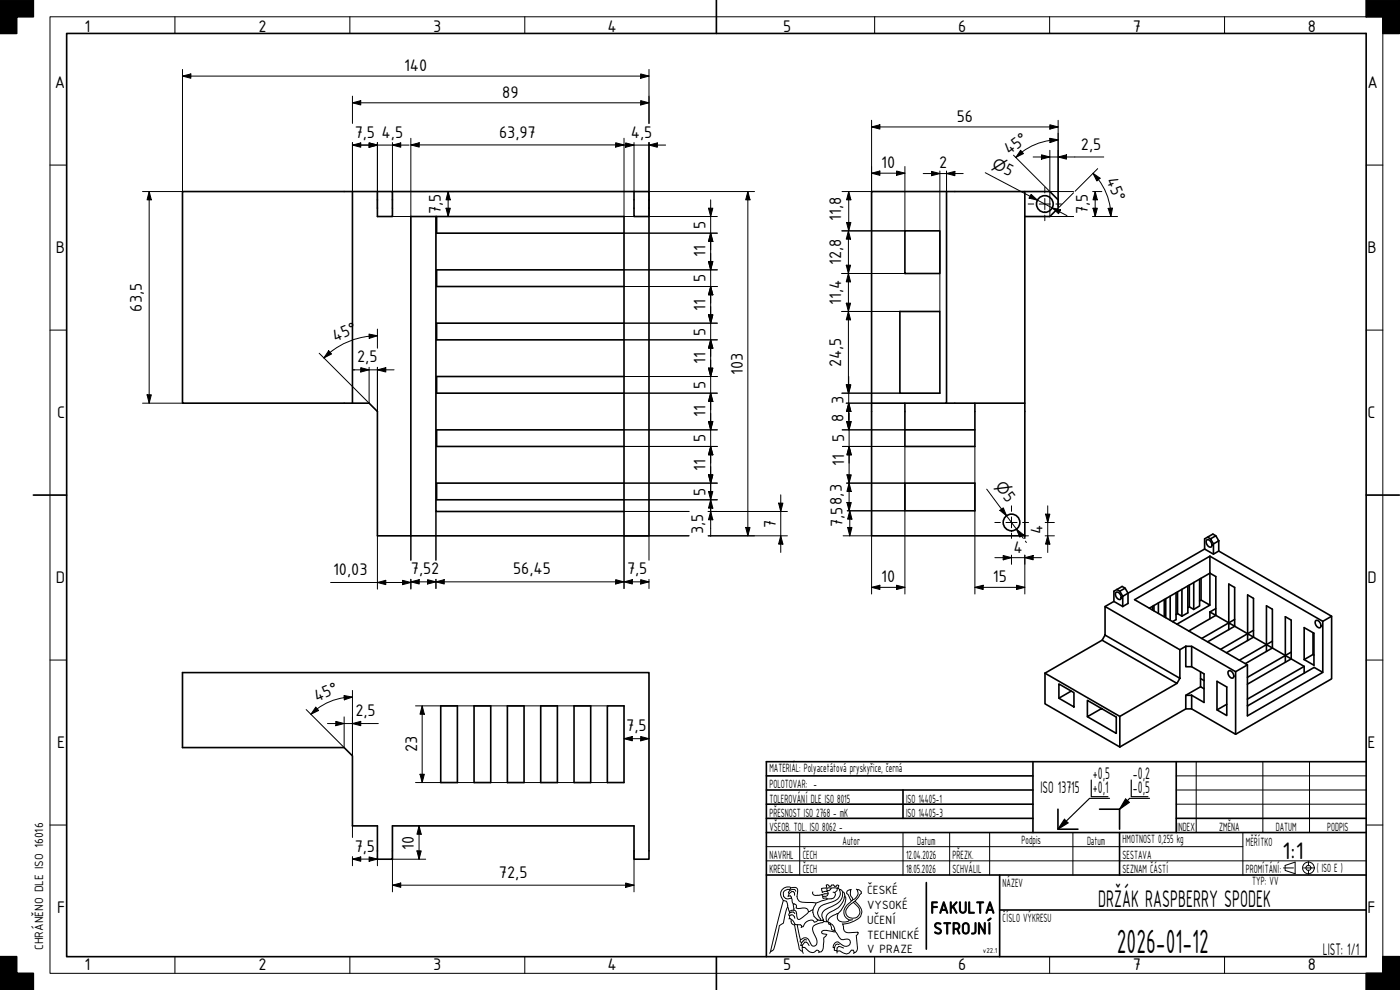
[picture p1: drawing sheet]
<svg xmlns="http://www.w3.org/2000/svg" width="420mm" height="297mm" viewBox="0 0 420 297" stroke-linecap="round" stroke-linejoin="round" font-family="sans-serif">
<!-- layer: Viditelna silna -->
<g fill="none" stroke="#000" stroke-width=".49">
<path d="M0 0h10v5h-5v5h-5M410 0h10v10h-5v-5h-5zM105.8 57.5v63.5M113.3 57.5h-58.5v63.5h56l2.5 2.5v37.3h74M113.3 57.5h4.5v7.5h-4.5zM117.8 57.5h72.5M190.3 57.5v7.5h4.5M190.3 57.5h4.5v7.5M284.1 57.5v63.5h-22.5M284.1 57.5h-22.5v63.5M284.1 57.5h23.5v63.5M307.6 57.5h7.5l2.5 2.5v2.5l-2.5 2.5h-7.5"/>
<path d="M130.8 65v88.5h56.5M131 65v5h56.3M194.8 65v95.8h-7.5M271.6 69.3h10.5v12.8h-10.5zM187.3 81h-56.3v5h56.3M187.3 97h-56.3v5h56.3M270.1 93.5h12v24.5h-12zM187.3 113h-56.3v5h56.3M187.3 129h-56.3v5h56.3M261.6 121v39.8h46v-39.8h-23.5M271.6 129h21M271.6 121v13h21v-13"/>
<path d="M187.3 145h-56.3v5h56.3M271.6 145h21v8.3h-21zM123.3 160.8v-95.8h64v95.8M335 177.7a1.45 1.45 0 0 1 1.2 2.1 1.45 1.45 0 0 1-1.2-2.1zM335.2 176.9l-.9 .5v3.1M335.2 176.9l.9 .5M336.1 177.4l1.6-.9 .8 1.5-1.6 .9M336.1 177.4l.8 1.5M336.9 178.9v3.1M337.7 176.5l-.9-.5-1.6 .9M349.4 179.9v5.2M349.9 179.6v5.7"/>
<path d="M351.2 178.9v7.2M352.9 177.8v8.1l-1 .6M353.4 177.6v6.5l1.3 .8M354.7 176.8v8.1M356.5 175.8v8.1l-1.8 1M356.9 175.5v6.6l1.4 .8M358.3 174.8v8.1M360 173.8v8l-1.7 1.1M360.5 173.5v6.5M361.5 164.7l2.7 1.6 1.6-1M361.5 164.7l-23 13.3v3.1l-1.6 .9M362.2 162a1.45 1.45 0 0 1 1.3 2.1 1.45 1.45 0 0 1-1.3-2.1z"/>
<path d="M362.4 161.2l.9 .5M363.1 166.9l-22.6 13 33.9 19.6v15.3l22.6-13.1-2.6-1.5-20 11.5M363.1 166.9v14.7M363.1 166.9l33.9 19.5M363.3 161.7l1.6-.9 .9 1.5-1.6 .9zM364.2 163.2v3.1M364.9 160.8l-.9-.6-2.5 1.5v3M365.8 165.3l33.8 19.6-2.6 1.5M365.8 162.3v3M330.8 192.1l-17.2 9.9M331.6 182l2.7-1.5 2.6 1.5M331.6 190.5l-.8 1.6 22.4 12.9 .9-1.5v-8.6l-22.5-12.9v8.5l22.5 13"/>
<path d="M344.9 182.5l18.2-10.5 1.8 1v11.6M345.9 181.9v1.1M346.3 181.7v1.6M347.6 180.9v3.2M353.4 184.1l-.5 .3M355.9 193.9h1.7v6.1h-1.7zM355.9 193.9l-1.8 1M356.9 182.1l-.4 .2M357.6 193.9l13.2 7.6M360 180.3l.5-.3 2.6 1.6-9.9 5.7M363.1 183.6v2M363.1 183.6l1.8 1"/>
<path d="M364.9 184.6l3.9 2.3M364.9 182.6l-1.8 1M364.9 184.6l-8.1 4.7M368.8 186.9v-11.7l1.7 1.1v11.6M368.8 186.9l-8.2 4.7M370.5 187.9l-1.7-1v2M370.5 187.9l3.9 2.2M370.5 185.9l-1.7 1M370.5 187.9l-8.1 4.7M374.4 199.5l-3.6 2M374.4 190.1v-11.6l1.8 1v11.7M374.4 190.1l-8.1 4.7"/>
<path d="M376.2 191.2l-1.8-1.1v2.1M376.2 191.2l3.9 2.2M376.2 189.1l-1.8 1M376.2 191.2l-8.1 4.7M380.1 195.5v-2.1l-8.1 4.7M380.1 193.4v-11.6l1.8 1v11.6M380.1 193.4l1.8 1M381.9 194.4l9.5 5.5M381.9 192.4l-1.8 1M381.9 194.4l-8.2 4.7M385.7 198.7v-2l-11.3 6.5M387.5 195.7l-1.8 1v-11.7l1.8 1.1v11.6l-13.1 7.6"/>
<path d="M391.4 188.3l2.9 1.7v9.6l-2.9-1.7zM391.4 199.9v2.1M391.4 199.9l-17 9.9M394 189.8v6.6l-2.6 1.5M394 196.4l.3 .1M394.9 186.2a1.44 1.44 0 0 1 1.3 2.1 1.44 1.44 0 0 1-1.3-2.1zM397 186.4v15.3M399.6 184.9v18.8l-28.8 16.6M54.8 201.8h140v56h-4.5v-10h-72.5v10h-4.5v-10h-7.5v-21l-2.5-2.5h-48.5zM132.3 211.8h5v23h-5zM142.3 211.8h5v23h-5zM152.3 211.8h5v23h-5z"/>
<path d="M162.3 211.8h5v23h-5zM172.3 211.8h5v23h-5zM182.3 211.8h5v23h-5zM313.6 202l22.5 12.9v9.2M313.6 202v9.2l22.5 12.9M317.8 205.2l4.5 2.6v4.3l-4.5-2.6zM321.5 207.3l-3.7 2.2M330.6 212.6l-4.3 2.4v-4.9l8.7 5.1v4.8l-8.7-5M353.2 205l-17.1 9.9M355.9 208.6h1.7v4.1h-1.7zM355.9 212.7l-19.8 11.4M357.6 200l3.7 2.2v8.6l-3.7-2.2"/>
<path d="M360.3 201.6v4.5l1 .6M360.3 203.6l1 .6M360.3 206.1l-4.4 2.5M365.2 204.4l3 1.7v8.6l-3-1.7zM368.2 211.3l-3 1.7M368.8 201.3a1.44 1.44 0 0 1 1.2 2.1 1.44 1.44 0 0 1-1.2-2.1zM370.8 201.5v18.8l-13.2-7.6M230 237h80M230 232.8h80M271 237v8.5M310 228.5v21.3M230 245.5h80"/>
<path d="M230 241.3h80M317.5 242.8v6h6M330 242.8h6v6M353 245.5h57M0 287h5v5h5v5h-10M410 292h5v-5h5v10h-10z"/>
<circle cx="313.6" cy="61.2" r="2.5"/>
<circle cx="303.6" cy="156.8" r="2.5"/>
</g>
<g fill="#000">
<path d="M0 0h10v5h-5v5h-5z" fill-rule="evenodd"/>
<path d="M410 0h10v10h-5v-5h-5z" fill-rule="evenodd"/>
<path d="M0 287h5v5h5v5h-10z" fill-rule="evenodd"/>
<path d="M410 292h5v-5h5v10h-10z" fill-rule="evenodd"/>
</g>
<!-- layer: Viditelna tenka -->
<path d="M319.5 245.8l1 1.1-3 1.9zM337.8 239.7l1.1 1-2.9 2.1z" fill="#000"/>
<g fill="none" stroke="#000" stroke-width=".3">
<path d="M15 5h400v287h-400zM52.5 5v5M105 5v5M157.5 5v5M262.5 5v5M315 5v5M367.5 5v5M15 49.5h5M410 49.5h5M15 99h5M410 99h5M15 198h5"/>
<path d="M410 198h5M337.8 239.7l1.1 1M359 228.5v21.3M379 228.5v21.3M393 228.5v21.3M15 247.5h5M230 254h143M297 249.8v12.7M319.5 245.8l1 1.1M410 247.5h5M52.5 287v5M105 287v5"/>
<path d="M157.5 287v5M262.5 287v5M315 287v5M367.5 287v5"/>
</g>
<!-- layer: Ramecek -->
<path d="M20 10h390v277h-390zM215 0v10M10 148.5h10M410 148.5h10M215 287v10" fill="none" stroke="#000" stroke-width=".49"/>
<!-- layer: LEV CVUT -->
<g fill="none" stroke="#000" stroke-width=".3">
<path d="M235.1 270.2l-3.8 15.3a1.34 1.34 0 0 0 1.1-1.3l1.5-6.4 1.2-.8 .2-1.1a8.5 8.5 0 0 1 1.1-3.7M236.4 272.2l.5 1.3M236.6 268.8l-.1 .2M236.9 268.1l.7-.6h.5l.4 .5v.6M237 273.7l.1 .1M237 273.8l-.3 .7 .1 .2a1.1 1.1 0 0 1 1.7 .8M237 274.8v.8l-.2 .1M237 275.6l.9 .5 .7 1.3 .7 .1M237.1 267.1l1.4-.2 .3 .5M237.1 267.1v-.2a1.5 1.5 0 0 0-2 1.6 1.5 1.5 0 0 0 2.4 1l-.3-.7h-.6M237.1 267.1l-.5 .7 .3 .3-.3 .7M237.1 273.8l1-.1 .4 .4"/>
<path d="M237.3 266.4l-.2 .5M237.4 275.9a1.21 1.21 0 0 0 1.1 1.7l.1-.2M237.5 269.5l.6 1.7M238.1 271.2l.8 .3v.9l1.3 .2a1.72 1.72 0 0 1 2.4 1l1.4-.6M238.1 271.2l.2 1.9h-.7l-.7 .4 .1 .2M238.3 273.1l.6 .4 .4 2.1a.52 .52 0 0 0 .9 .1l2.1-1.6 .3-.5M238.5 277.6l1.2 6a1.5 1.5 0 0 0 1.1 1.8l.3 .6M239.3 277.5h.9l.4 .3v.3M240.6 278.1l-.2 .2M244 273a2.72 2.72 0 0 0 1.3 2.9l.1 .2M244 267.6v.7a1.72 1.72 0 0 0 1.8 .3l1.8-.4h.9M244.9 271l-.9 2"/>
<path d="M245.4 276.1l-1 .6-.3-.5a2.42 2.42 0 0 0-3 1.8l-.5 .1M246.4 276.2h.5M246.6 268.4l.3 .5M246.8 267.7l.9-.3 .5 .1 .3 .7M246.8 267.7l-.1 .1M246.9 276.2h.3v.2l.8 .1M247.1 276v.1M247.2 276.4l-.3 .4-.7 .1a3 3 0 0 0-2.3 1.4 8.6 8.6 0 0 0 1.3 3.8 1.09 1.09 0 0 1-.2 1.5 1.09 1.09 0 0 1-1.5-.1 3.4 3.4 0 0 0-1.6-2.1h-.6l-1.1 .5-.9-4.4M248 276.5h.4M248.2 267.2l-.1-.7h3.2l-.1 .7-.6 .6M248.2 269.7a9.7 9.7 0 0 1-6 1.1 2.4 2.4 0 0 1-2.9-1.1v-3.1a1.65 1.65 0 0 0-2-.2l-.1-.1a2.2 2.2 0 0 0-2.8 1.1 2.2 2.2 0 0 0 1 2.8l.4 .2a1.79 1.79 0 0 1 .6 1.8M248.2 267.2v.3"/>
<path d="M248.4 276.5l.3 .3M248.5 268.2l-.2 .5-.4 .2h-1l.1 .7 1-.2 .2 .3M248.7 276.8a2.95 2.95 0 0 1 1.9 2.3h-.5a1.11 1.11 0 0 1-.7-1.3l-.2-.4-.5-.2zM249.3 277.1l-.1 .3M249.4 266.5l-.6 .7h-.6M250 267.7l.6 .1a1.3 1.3 0 0 1-1 1.9h-1.4M250.6 279.1l1.7 2.6 .8 .2 1.1-.1a.93 .93 0 0 1 1 1 1.62 1.62 0 0 1-1.3 1.2 1.62 1.62 0 0 1-1.6-.8l-.8-.6a1.57 1.57 0 0 0-1.5 1.7l.5 .1 .3-1 .5-.2 .6 .2M250.7 279.5l-.5 .1a4.9 4.9 0 0 0-3.5-.2l-.1 .6 1.5 .4-.9 1-.1 2.2a2.38 2.38 0 0 1-.6 2l-.7 .1-.2-.5-.5-.1a1.66 1.66 0 0 1-2.8-.1 1.2 1.2 0 0 0-1.5-.7v-.7h-.6M251.3 266.5h.2M251.5 274.1a6.2 6.2 0 0 0-2.9 1.8l-.2 .6M251.5 266.5l.3-.8-.3-.1-.3-.1-.3 .4h-.4l-.3-.4h-.6l-.3 .4h-.4l-.4-.4h-.3h-.2v1l-1.4 .1 .2 1.1M251.5 274.1a1.74 1.74 0 0 0 .1 2.1 1.74 1.74 0 0 0 2 .4l.9-.1 .3-.4"/>
<path d="M251.5 266.5l.5 .4M252 267a2.49 2.49 0 0 1-2.1 3.6 6.6 6.6 0 0 0-4.1 1.8 2.45 2.45 0 0 0 .4 3.3l.2 .5-1-.1M252.1 266.9l-.1 .1M252.1 266.9l1.2 .9 .2 1.2M252.8 277.2l.2 .1M252.9 267.6a4 4 0 0 1-3.1 4.3 4.3 4.3 0 0 0-3.1 2.1 2.11 2.11 0 0 0 .4 2l-.2 .2M253 277.3l.2 .7a1.43 1.43 0 0 0 1.5 1.9l2.6-.2 .2 .2-.2-.2M253.5 269l.3 .4a6 6 0 0 1-2.3 4.7M253.5 269a6.4 6.4 0 0 1-4.4 4.7 2.17 2.17 0 0 0-1.1 2.8M254.2 267.4l.9-.5 .3 2.1a.9 .9 0 0 1 .4 1.1l-.3 .2-.9-1.9-.5-.3zM255.3 266.9v.1M255.5 266.9h-.4"/>
<path d="M255.5 270.3l-.3 .4a3.4 3.4 0 0 0-1.6 4.2l1.2 1.2M255.9 276l-1.1 .1M256.6 270.4a5.2 5.2 0 0 1 2.1 3.3 3.1 3.1 0 0 1-2.3 2.7l-1.8 .6-1.6 .3M257 266.8l.3 .1M257.3 266.9a.89 .89 0 0 1 1.1 .5 .89 .89 0 0 1-.5 1.2l-.3 .7-1.5 1.5a3.9 3.9 0 0 0-2.3 3 2.15 2.15 0 0 0 3.4 1.4 2.15 2.15 0 0 0-.2-3.6l-.9-.8M257.3 266.9a2.11 2.11 0 0 1-1.3 3M257.5 279.9l-.5 .8 .3 3.8a1.22 1.22 0 0 1-1 1.3l-.3-.7h-.5l-.7 .8a2.57 2.57 0 0 1-2.8-.6l-.8 .1M231.3 285.5l-.3 .5M240.2 281.9l-.1 .7 .5 .2 .8-.9 .7 .1M240.6 282.8l-.2 .8M240.8 283.6l.7-.9h.5l.8 1M240.8 284.1l.2 .2"/>
<path d="M240.8 284.3v1.1M245.8 285.7l-.1 .1M250.5 284.4l-.1 .7 .7 .1M251.1 285.2l.1 .2M251.2 285.4v.5M253.2 284.5a1.36 1.36 0 0 0-2 0l-.1 .7M256.3 285.8l-.2 .2"/>
</g>
<!-- layer: Osa -->
<g fill="none" stroke="#000" stroke-width=".3">
<path d="M313.6 56.2v1.7M313.6 59.5v3.4M308.6 61.2h1.6M311.9 61.2h3.3M313.6 64.5v1.7M316.9 61.2h1.7M298.6 156.8h1.6M301.9 156.8h3.3M303.6 151.8v1.6M303.6 155.1v3.3M303.6 159.9v1.6M306.9 156.8h1.7"/>
<path d="M392.7 258.5v1.3M385.2 260.4h3M391.2 260.4h3M392.7 261.1v1.2"/>
</g>
<!-- layer: Viditelna silna -->
<g fill="none" stroke="#000" stroke-width=".3">
<path d="M353 237h57M353 232.8h57M353 241.3h57M388.7 258.7v3.5l-3-1v-1.5"/>
<circle cx="392.7" cy="260.4" r="1.75"/>
<circle cx="392.7" cy="260.4" r=".75"/>
</g>
<path d="M230 258.3h180M240 249.8v12.7M271 249.8v12.7M285 249.8v12.7M322 249.8v12.7M373 249.8v12.7M388.7 258.7l-3 1" fill="none" stroke="#000" stroke-width=".3"/>
<!-- layer: LEV CVUT -->
<path d="M278 264.8v20" fill="none" stroke="#000" stroke-width=".49"/>
<path d="M327.5 234v5h5M333 239.5h-6l-9.5 9.3M337.8 239.7l-1.8 3.1M339.5 234v5h5M345 239.5h-6l-3 3.3 2.9-2.1M319.5 245.8l-2 3 3-1.9" fill="none" stroke="#000" stroke-width=".35"/>
<path d="M353 228.5v21.3M410 228.5h-180v58.5M230 249.8h180M336 249.8v12.7M230 262.5h180M300 273h110M300 262.5v24.5" fill="none" stroke="#000" stroke-width=".49"/>
<g fill="none" stroke="#000" stroke-width=".3">
<path d="M54.8 22.8l2.5-.6v1.3zM54.8 22.8h140M54.8 20.8v36.7h-12M105.8 30.8l2.5-.6v1.3zM105.8 30.8h89M105.8 28.8v8.2M192.3 22.2l2.5 .6-2.5 .7zM192.3 30.2l2.5 .6-2.5 .7zM194.8 20.8v16.2M261.6 38.1l2.5-.7v1.3zM261.6 36.1v21.4h-8.9M261.6 38.1h56"/>
<path d="M315.1 37.4l2.5 .7-2.5 .6zM317.6 36.1v25M44.8 57.5l.6 2.5h-1.3zM44.8 57.5v63.5M105.8 43.5l2.5-.6v1.3zM105.8 42.8v14.7M105.8 43.5h17M110.8 42.9l2.5 .6-2.5 .7zM113.3 42.8v19.7M117.8 43.5l2.5-.6v1.3zM117.8 57.5h10.2M117.8 42.8v19.7"/>
<path d="M123.3 43.5l2.5-.7v1.3zM123.3 41.5v23.5M123.3 43.5h76.5M133.7 57.5h2.8M134.5 57.5l.6 2.5h-1.2zM134.5 57.5v7.5M184.8 42.8l2.5 .7-2.5 .6zM187.3 41.5v23.5h28M187.8 42.9l2.5 .6-2.5 .7zM190.3 42.8v14.7h36.1M194.8 43.5l2.5-.6v1.3zM194.8 42.8v22.2"/>
<path d="M213.3 60v100.9M224.4 57.5l.7 2.5h-1.3zM224.4 57.5v103.3M254.7 57.5l.7 2.5h-1.3zM254.7 57.5v11.8M261.6 52l2.5-.7v1.3zM261.6 52h10M269.1 51.3l2.5 .7-2.5 .6zM271.6 50v19.3h-19M277.1 52.1h12M279.6 51.4l2.5 .7-2.5 .6zM282.1 51.3v42.2"/>
<path d="M284.1 52.1l2.5-.7v1.3zM284.1 51.3v6.2M295.7 51.8l15.7 8.3M304.2 46.6l10.9 10.9h7.1M306.3 45.1l.8 1-2.3 1.1zM309.1 58.9l2.3 1.2M309.5 58.3l1.9 1.8-2.6-.6zM310.1 47.1h21.2M312.6 46.5l2.5 .6-2.5 .7zM315 41.5l2.6 .5-2.5 .8zM315.1 45.1v16M317.6 47.1l2.5-.6v1.3z"/>
<path d="M317.6 42a18.2 18.2 0 0 0-12.8 5.2M322.2 57.9l-4.3 4.3M327.9 57.5h2.8M328 52l2.2 1.5-1 .8zM328 52a18.4 18.4 0 0 1 5.4 13M328.7 57.5l.6 2.5h-1.3zM328.7 57.5v7.5M329.4 50.6l-6.8 6.8M117.8 65h10.2M133.7 65h2.8M133.9 62.5h1.2l-.6 2.5zM187.3 70h28"/>
<path d="M212.6 62.5h1.3l-.6 2.5zM212.6 78.5h1.3l-.6 2.5zM213.3 70l.6 2.5h-1.3zM254 79.6h1.3l-.7 2.5zM254.1 66.8h1.3l-.7 2.5zM254.6 69.3l.7 2.5h-1.3zM254.6 69.3v48.7M311.4 60.1l8.8 4.6M315.1 61.3v3.7h7.1M315.8 62.4l2.5 .6-.6 1.1zM317.6 61.3v.7M327.9 65h7.5"/>
<path d="M328 62.5h1.3l-.6 2.5zM332.6 62.5l1.3-.1-.5 2.6zM113.3 98.7v5.8M187.3 81h28M187.3 86h28M187.3 97h28M212.6 94.5h1.3l-.6 2.5zM213.3 86l.6 2.5h-1.3zM252.6 82.1h19M252.6 93.5h17.5M254 91h1.3l-.7 2.5zM254.6 82.1l.7 2.5h-1.3z"/>
<path d="M254.6 93.5l.7 2.5h-1.3zM44.1 118.5h1.3l-.6 2.5zM95.8 106l15 15v-10.8M98.6 105.2l.9 1-2.3 1.2zM99.1 105.7l-1.9 1.7M105.8 111h12.5M108.3 110.3l2.5 .7-2.5 .6zM110.7 100.2l2.6 .5-2.5 .8zM110.8 100.9a22.7 22.7 0 0 0-11.7 4.8M113.3 111l2.5-.7v1.3zM113.3 110.2v13.3M113.3 100.7l-2.5 .2"/>
<path d="M187.3 102h28M187.3 113h28M187.3 118h28M212.6 110.5h1.3l-.6 2.5zM213.3 102l.6 2.5h-1.3zM213.3 118l.6 2.5h-1.3zM252.6 118h17.5M254 115.5h1.3l-.7 2.5zM254.1 115.5h1.3l-.7 2.5zM254.7 113v16M42.8 121h12M187.3 129h28"/>
<path d="M187.3 134h28M212.6 126.5h1.3l-.6 2.5zM213.3 134l.6 2.5h-1.3zM252.7 129h18.9M252.8 134h18.8v44.2M254 121h7.6M254.1 126.5h1.3l-.7 2.5zM254.2 126.5h1.3l-.7 2.5zM254.7 121l.7 2.5h-1.3zM254.8 134l.7 2.5h-1.3zM254.8 124v29.3M292.6 134v44.2"/>
<path d="M130.8 153.5v14.6M187.3 145h28M187.3 150h28M187.3 153.5h19.5M212.5 153.5h23.8M212.6 142.5h1.3l-.6 2.5zM212.6 147.5h1.3l-.6 2.5zM213.3 150l.6 2.5h-1.3zM213.3 153.5l.6 2.5h-1.3zM223.8 158.3h1.3l-.7 2.5zM233.7 151h1.3l-.7 2.5zM234.3 148.5v17.3"/>
<path d="M254.1 145h17.5M254.2 150.8h1.3l-.7 2.5zM254.2 142.5h1.3l-.7 2.5zM254.3 153.3h17.3M254.4 158.3h1.3l-.7 2.5zM254.8 145l.7 2.5h-1.3zM255 153.3l.7 2.5h-1.3zM255 153.3v7.5M296.1 146.8l11 14.7M300.1 153.1l1-.7 1 2.4zM300.6 152.8l1.5 2M305.1 158.8l2 1.6-1.1 .8z"/>
<path d="M308.6 156.8h.1M313.7 156.8h2.7M313.8 154.3h1.3l-.7 2.5zM314.4 151.8v14M99.2 174.8h24.1M113.3 174.8l2.5-.7v1.3zM113.3 160.8v16M120.8 174.1l2.5 .7-2.5 .6zM123.3 174.6l2.5-.7v1.3zM123.3 174.6h71.5M123.3 160.8v7.3M123.3 173.8v3"/>
<path d="M128.3 173.9l2.5 .7-2.5 .6zM130.8 174.6l2.5-.7v1.3zM130.8 173.8v2.8M184.8 173.9l2.5 .7-2.5 .6zM187.3 174.6l2.5-.7v1.3zM192.3 173.9l2.5 .7-2.5 .6zM194.8 160.8v7.3M194.8 173.8v2.8M206.8 160.8h-19.5v15.8M212.5 160.8h23.8M234.3 160.8l.7 2.5h-1.3zM253 160.8h8.6v17.4"/>
<path d="M261.6 176.2l2.5-.6v1.3zM261.6 176.2h10M269.1 175.6l2.5 .6-2.5 .7zM292.6 176.2l2.5-.6v1.3zM292.6 176.2h15M298.6 167.3h14M301.1 166.7l2.5 .6-2.5 .7zM303.6 166.6v2.7M305.1 175.6l2.5 .6-2.5 .7zM307.6 167.3l2.5-.6v1.3zM307.6 166.6v11.6M307.7 162.4l.3 .4"/>
<path d="M308.7 160.8h-1.1v.7M313.7 160.8h2.7M314.4 160.8l.7 2.5h-1.3zM91.9 212.9l11.4 11.4v-9.2M94.8 212.2l.8 1-2.3 1.1zM98.3 217.1h15.2M100.8 216.4l2.5 .7-2.5 .6zM103.2 208.7l2.6 .5-2.5 .8zM103.3 209.3a17.7 17.7 0 0 0-10 5M105.8 217.1l2.5-.7v1.3zM105.8 207.2v19.6M105.8 209.2l-2.5 .1"/>
<path d="M124.7 211.8h57.6M126.7 211.8l.6 2.5h-1.3zM126.7 211.8v23M124.7 234.8h57.6M126 232.3h1.3l-.6 2.5zM187.3 221.6l2.5-.6v1.3zM187.3 221.6h7.5M192.3 221l2.5 .6-2.5 .7zM105.8 257.8l2.5-.7v1.3zM105.8 247.8v3.5M105.8 257v2.8M105.8 257.8h7.5"/>
<path d="M110.8 257.1l2.5 .7-2.5 .6zM113.3 257v2.8M117.8 255.3v12.3M117.8 257.8h10M125.1 255.3h1.3l-.6 2.5zM125.8 247.8l.6 2.5h-1.3zM125.8 247.8v10M190.3 255.3v12.3M117.8 265.6l2.5-.7v1.3zM117.8 265.6h72.5M187.8 264.9l2.5 .7-2.5 .6z"/>
</g>
<g fill="#000">
<path d="M54.8 22.8l2.5-.6v1.3zM105.8 30.8l2.5-.6v1.3zM192.3 22.2l2.5 .6-2.5 .7zM192.3 30.2l2.5 .6-2.5 .7zM261.6 38.1l2.5-.7v1.3zM315.1 37.4l2.5 .7-2.5 .6zM44.8 57.5l.6 2.5h-1.3zM105.8 43.5l2.5-.6v1.3zM110.8 42.9l2.5 .6-2.5 .7zM117.8 43.5l2.5-.6v1.3zM123.3 43.5l2.5-.7v1.3zM134.5 57.5l.6 2.5h-1.2z"/>
<path d="M184.8 42.8l2.5 .7-2.5 .6zM187.8 42.9l2.5 .6-2.5 .7zM194.8 43.5l2.5-.6v1.3zM224.4 57.5l.7 2.5h-1.3zM254.7 57.5l.7 2.5h-1.3zM261.6 52l2.5-.7v1.3zM269.1 51.3l2.5 .7-2.5 .6zM279.6 51.4l2.5 .7-2.5 .6zM284.1 52.1l2.5-.7v1.3zM306.3 45.1l.8 1-2.3 1.1zM309.5 58.3l1.9 1.8-2.6-.6zM312.6 46.5l2.5 .6-2.5 .7z"/>
<path d="M315 41.5l2.6 .5-2.5 .8zM317.6 47.1l2.5-.6v1.3zM328.7 57.5l.6 2.5h-1.3zM328 52l2.2 1.5-1 .8zM133.9 62.5h1.2l-.6 2.5zM212.6 62.5h1.3l-.6 2.5zM212.6 78.5h1.3l-.6 2.5zM213.3 70l.6 2.5h-1.3zM254 79.6h1.3l-.7 2.5zM254.1 66.8h1.3l-.7 2.5zM254.6 69.3l.7 2.5h-1.3zM315.8 62.4l2.5 .6-.6 1.1z"/>
<path d="M328 62.5h1.3l-.6 2.5zM332.6 62.5l1.3-.1-.5 2.6zM212.6 94.5h1.3l-.6 2.5zM213.3 86l.6 2.5h-1.3zM254 91h1.3l-.7 2.5zM254.6 82.1l.7 2.5h-1.3zM254.6 93.5l.7 2.5h-1.3zM44.1 118.5h1.3l-.6 2.5zM98.6 105.2l.9 1-2.3 1.2zM108.3 110.3l2.5 .7-2.5 .6zM110.7 100.2l2.6 .5-2.5 .8zM113.3 111l2.5-.7v1.3z"/>
<path d="M212.6 110.5h1.3l-.6 2.5zM213.3 102l.6 2.5h-1.3zM254 115.5h1.3l-.7 2.5zM254.1 115.5h1.3l-.7 2.5zM212.6 126.5h1.3l-.6 2.5zM213.3 118l.6 2.5h-1.3zM213.3 134l.6 2.5h-1.3zM254.1 126.5h1.3l-.7 2.5zM254.2 126.5h1.3l-.7 2.5zM254.7 121l.7 2.5h-1.3zM254.8 134l.7 2.5h-1.3zM212.6 142.5h1.3l-.6 2.5z"/>
<path d="M212.6 147.5h1.3l-.6 2.5zM213.3 150l.6 2.5h-1.3zM213.3 153.5l.6 2.5h-1.3zM223.8 158.3h1.3l-.7 2.5zM233.7 151h1.3l-.7 2.5zM254.2 150.8h1.3l-.7 2.5zM254.2 142.5h1.3l-.7 2.5zM254.4 158.3h1.3l-.7 2.5zM254.8 145l.7 2.5h-1.3zM255 153.3l.7 2.5h-1.3zM300.1 153.1l1-.7 1 2.4zM313.8 154.3h1.3l-.7 2.5z"/>
<path d="M113.3 174.8l2.5-.7v1.3zM120.8 174.1l2.5 .7-2.5 .6zM123.3 174.6l2.5-.7v1.3zM128.3 173.9l2.5 .7-2.5 .6zM130.8 174.6l2.5-.7v1.3zM184.8 173.9l2.5 .7-2.5 .6zM187.3 174.6l2.5-.7v1.3zM192.3 173.9l2.5 .7-2.5 .6zM234.3 160.8l.7 2.5h-1.3zM261.6 176.2l2.5-.6v1.3zM269.1 175.6l2.5 .6-2.5 .7zM292.6 176.2l2.5-.6v1.3z"/>
<path d="M301.1 166.7l2.5 .6-2.5 .7zM305.1 175.6l2.5 .6-2.5 .7zM305.1 158.8l2 1.6-1.1 .8zM307.6 167.3l2.5-.6v1.3zM314.4 160.8l.7 2.5h-1.3zM94.8 212.2l.8 1-2.3 1.1zM100.8 216.4l2.5 .7-2.5 .6zM103.2 208.7l2.6 .5-2.5 .8zM105.8 217.1l2.5-.7v1.3zM126.7 211.8l.6 2.5h-1.3zM126 232.3h1.3l-.6 2.5zM187.3 221.6l2.5-.6v1.3z"/>
<path d="M192.3 221l2.5 .6-2.5 .7zM105.8 257.8l2.5-.7v1.3zM110.8 257.1l2.5 .7-2.5 .6zM125.1 255.3h1.3l-.6 2.5zM125.8 247.8l.6 2.5h-1.3zM117.8 265.6l2.5-.7v1.3zM187.8 264.9l2.5 .7-2.5 .6z"/>
</g>
<text font-size="10.9" x="335.2" y="286">2026-01-12</text>
<g font-size="7.7">
<text x="384.7" y="257.8">1:1</text>
<text x="329.6" y="272">DRŽÁK RASPBERRY SPODEK</text>
</g>
<g font-size="5.4">
<text x="25.4" y="9.6">1</text>
<text x="77.5" y="9.6">2</text>
<text x="130" y="9.6">3</text>
<text x="182.4" y="9.6">4</text>
<text x="235" y="9.6">5</text>
<text x="287.5" y="9.6">6</text>
<text x="340" y="9.6">7</text>
<text x="392.5" y="9.6">8</text>
<text x="121.3" y="21.3">140</text>
<text x="16.4" y="26.5">A</text>
<text x="150.7" y="29.3">89</text>
<text x="410.4" y="26.5">A</text>
<text x="106.5" y="41.3">7,5</text>
<text x="114.5" y="41.3">4,5</text>
<text x="149.8" y="41.3">63,97</text>
<text x="189.3" y="41.3">4,5</text>
<text x="287.1" y="36.6">56</text>
<text x="302.9" y="46.6" transform="rotate(-37 302.9 46.6)">45°</text>
<text x="324.4" y="44.9">2,5</text>
<text x="264.5" y="50.4">10</text>
<text x="281.8" y="50.5">2</text>
<text x="301" y="51.9" transform="rotate(28 301 51.9)">5</text>
<text x="332" y="54" transform="rotate(68 332 54)">45°</text>
<text x="132.3" y="64.3" transform="rotate(-90 132.3 64.3)">7,5</text>
<text x="326.4" y="64.3" transform="rotate(-90 326.4 64.3)">7,5</text>
<text x="211.8" y="68.7" transform="rotate(-90 211.8 68.7)">5</text>
<text x="252.5" y="66.2" transform="rotate(-90 252.5 66.2)">11,8</text>
<text x="16.8" y="76">B</text>
<text x="211.8" y="77.2" transform="rotate(-90 211.8 77.2)">11</text>
<text x="410.4" y="76">B</text>
<text x="252.4" y="79.6" transform="rotate(-90 252.4 79.6)">12,8</text>
<text x="211.8" y="84.7" transform="rotate(-90 211.8 84.7)">5</text>
<text x="42.5" y="93.5" transform="rotate(-90 42.5 93.5)">63,5</text>
<text x="211.8" y="93.2" transform="rotate(-90 211.8 93.2)">11</text>
<text x="252.4" y="91.5" transform="rotate(-90 252.4 91.5)">11,4</text>
<text x="211.8" y="100.7" transform="rotate(-90 211.8 100.7)">5</text>
<text x="100.6" y="102.5" transform="rotate(-23 100.6 102.5)">45°</text>
<text x="107.2" y="108.7">2,5</text>
<text x="211.8" y="109.2" transform="rotate(-90 211.8 109.2)">11</text>
<text x="222.9" y="112.4" transform="rotate(-90 222.9 112.4)">103</text>
<text x="252.4" y="110.2" transform="rotate(-90 252.4 110.2)">24,5</text>
<text x="211.8" y="116.7" transform="rotate(-90 211.8 116.7)">5</text>
<text x="17.1" y="125.5">C</text>
<text x="211.8" y="125.2" transform="rotate(-90 211.8 125.2)">11</text>
<text x="253.2" y="121.2" transform="rotate(-90 253.2 121.2)">3</text>
<text x="410.4" y="125.5">C</text>
<text x="253.2" y="126.7" transform="rotate(-90 253.2 126.7)">8</text>
<text x="211.8" y="132.7" transform="rotate(-90 211.8 132.7)">5</text>
<text x="253.3" y="132.7" transform="rotate(-90 253.3 132.7)">5</text>
<text x="211.8" y="141.2" transform="rotate(-90 211.8 141.2)">11</text>
<text x="253.3" y="139.8" transform="rotate(-90 253.3 139.8)">11</text>
<text x="211.8" y="148.7" transform="rotate(-90 211.8 148.7)">5</text>
<text x="300.8" y="149.1" transform="rotate(53 300.8 149.1)">5</text>
<text x="211" y="160.2" transform="rotate(-90 211 160.2)">3,5</text>
<text x="232.8" y="158.3" transform="rotate(-90 232.8 158.3)">7</text>
<text x="252.8" y="158.2" transform="rotate(-90 252.8 158.2)">7,58,3</text>
<text x="312.9" y="160.2" transform="rotate(-90 312.9 160.2)">4</text>
<text x="304.2" y="165.8">4</text>
<text x="100" y="172.5">10,03</text>
<text x="123.3" y="172.4">7,52</text>
<text x="154" y="172.4">56,45</text>
<text x="188.2" y="172.4">7,5</text>
<text x="16.8" y="175">D</text>
<text x="264.5" y="174.7">10</text>
<text x="298" y="174.7">15</text>
<text x="410.4" y="175">D</text>
<text x="95" y="210.5" transform="rotate(-23 95 210.5)">45°</text>
<text x="106.7" y="214.9">2,5</text>
<text x="188" y="219.4">7,5</text>
<text x="17.1" y="224.5">E</text>
<text x="125.2" y="225.7" transform="rotate(-90 125.2 225.7)">23</text>
<text x="410.4" y="224.5">E</text>
<text x="328" y="233.6">+0,5</text>
<text x="340" y="233.6">-0,2</text>
<text x="312.3" y="237.8">ISO 13715</text>
<text x="328" y="237.8">+0,1</text>
<text x="340" y="237.8">-0,5</text>
<text x="106.5" y="255.5">7,5</text>
<text x="124.2" y="254.9" transform="rotate(-90 124.2 254.9)">10</text>
<text x="149.7" y="263.4">72,5</text>
<text x="17.1" y="274">F</text>
<text x="279.3" y="274">FAKULTA</text>
<text x="410.4" y="274">F</text>
<text x="280.1" y="280.3">STROJNÍ</text>
<text x="397" y="286.5">LIST: 1/1</text>
<text x="25.4" y="290.9">1</text>
<text x="77.5" y="290.9">2</text>
<text x="130" y="290.9">3</text>
<text x="182.4" y="290.9">4</text>
<text x="235" y="290.9">5</text>
<text x="287.5" y="290.9">6</text>
<text x="340" y="290.9">7</text>
<text x="392.5" y="290.9">8</text>
</g>
<g font-size="4.6">
<text x="297.5" y="50" transform="rotate(28 297.5 50)">⌀</text>
<text x="298.5" y="145.9" transform="rotate(53 298.5 145.9)">⌀</text>
</g>
<g font-size="3.9">
<text x="230.9" y="231.5">MATERIÁL: Polyacetátová pryskyřice, černá</text>
<text x="230.9" y="236.5">POLOTOVAR: -</text>
<text x="230.9" y="245">PŘESNOST ISO 2768 - mK</text>
<text x="230.9" y="240.8">TOLEROVÁNÍ DLE ISO 8015</text>
<text x="271.9" y="245">ISO 14405-3</text>
<text x="271.9" y="240.8">ISO 14405-1</text>
<text x="230.9" y="249.3">VŠEOB. TOL. ISO 8062 -</text>
<text x="353.4" y="249.3">I</text>
<text x="353.8" y="249.3">NDEX</text>
<text x="365.9" y="249.3">ZMĚNA</text>
<text x="382.9" y="249.3">DATUM</text>
<text x="398.3" y="249.3">PODPIS</text>
<text x="230.9" y="257.8">NAVRHL</text>
<text x="240.9" y="257.8">ČECH</text>
<text x="252.9" y="253.5">Autor</text>
<text x="271.9" y="257.8">12.04.2026</text>
<text x="275.2" y="253.5">Datum</text>
<text x="285.9" y="257.8">PŘEZK.</text>
<text x="306.6" y="253.2">Podpis</text>
<text x="326.2" y="253.5">Datum</text>
<text x="336.9" y="252.8">HMOTNOST 0,255 kg</text>
<text x="336.9" y="257.8">SESTAVA</text>
<text x="373.9" y="253.8">MĚŘÍTKO</text>
<text x="230.9" y="262">KRESLIL</text>
<text x="240.9" y="262">ČECH</text>
<text x="271.9" y="262">18.05.2026</text>
<text x="285.9" y="262">SCHVÁLIL</text>
<text x="336.9" y="262">SEZNAM ČÁSTÍ</text>
<text x="373.9" y="262">PROMÍTÁNÍ:</text>
<text x="395.2" y="261.8">( ISO E )</text>
<text x="260.2" y="268.2">ČESKÉ</text>
<text x="300.9" y="266">NÁZEV</text>
<text x="375.8" y="265.5">TYP: VV</text>
<text x="260.2" y="272.7">VYSOKÉ</text>
<text x="260.2" y="277.1">UČENÍ</text>
<text x="260.2" y="281.6">TECHNICKÉ</text>
<text x="300.9" y="276.5">ČÍSLO VÝKRESU</text>
<text x="13" y="285" transform="rotate(-90 13 285)">CHRÁNĚNO DLE ISO 16016</text>
<text x="260.2" y="286">V PRAZE</text>
</g>
<text font-size="2.3" x="295" y="286">v22.1</text>
</svg>
